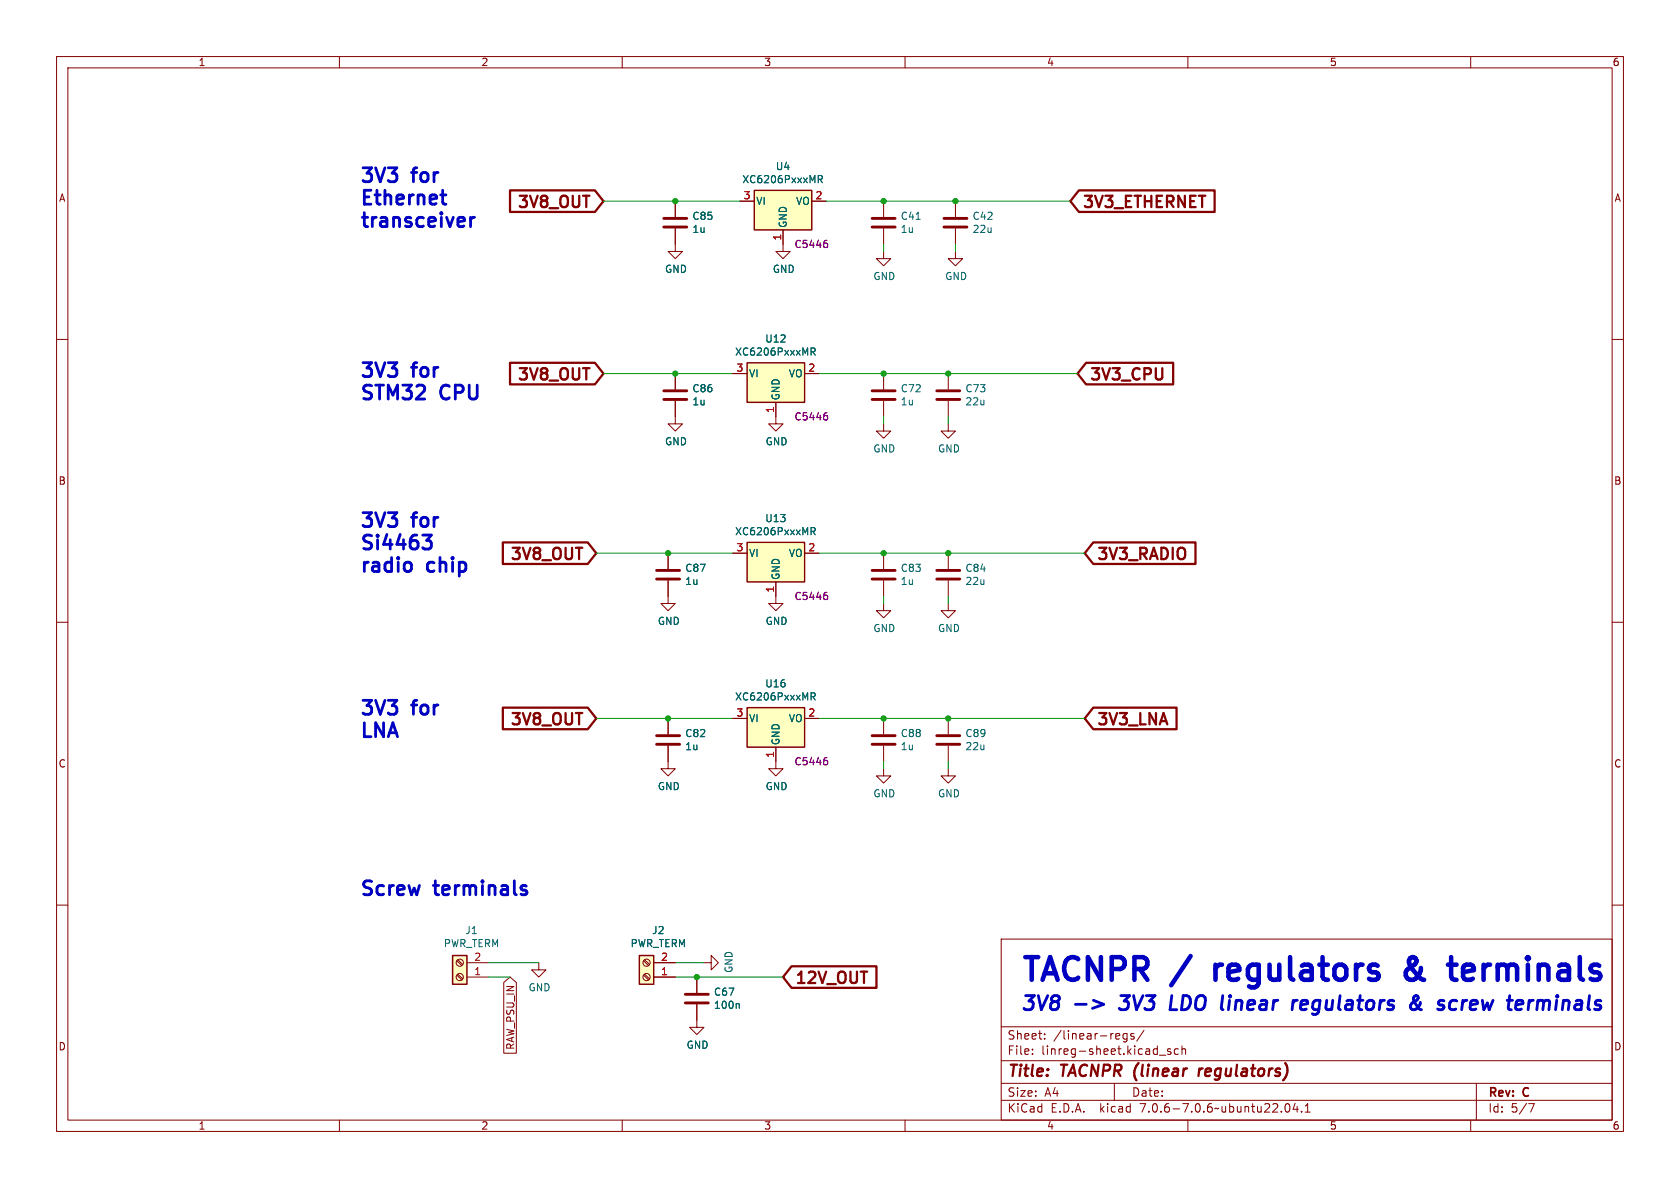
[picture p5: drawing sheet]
<svg xmlns="http://www.w3.org/2000/svg" width="297mm" height="210mm" viewBox="0 0 297 210" stroke-linecap="round" stroke-linejoin="round" font-family="sans-serif">
<g fill="none" stroke="#840000" stroke-width=".18">
<path d="M10 10h277v190h-277zM12 12h273v186h-273zM60 10v2M110 10v2M160 10v2M210 10v2M260 10v2M119.4 35.6v2.8M130.8 35.6h2.5M143.5 35.6h2.5M156.2 35.6v2.8M168.9 35.6v2.8"/>
<path d="M10 60h2M119.4 40.4v4.1h1.2l-1.2 1.2-1.3-1.2h1.3M138.4 40.6v3.9h1.3l-1.3 1.2-1.2-1.2h1.2M156.2 44.5v1.2h1.3l-1.3 1.3-1.3-1.3h1.3M156.2 40.4v2.8M168.9 44.5v1.2h1.3l-1.3 1.3-1.3-1.3h1.3M168.9 40.4v2.8M285 60h2M119.4 70.9v4h1.2l-1.2 1.3-1.3-1.3h1.3M119.4 66v2.8M129.5 66h2.6M137.2 71.1v3.8h1.2l-1.2 1.3-1.3-1.3h1.3"/>
<path d="M142.2 66h2.6M156.2 74.9v1.3h1.3l-1.3 1.3-1.3-1.3h1.3M156.2 66v2.8M156.2 70.9v2.8M167.6 74.9v1.3h1.3l-1.3 1.3-1.2-1.3h1.2M167.6 66v2.8M167.6 70.9v2.8M118.1 97.8v2.8M129.5 97.8h2.6M142.2 97.8h2.6M156.2 97.8v2.8M167.6 97.8v2.8"/>
<path d="M10 110h2M118.1 102.6v4.1h1.3l-1.3 1.3-1.3-1.3h1.3M137.2 102.9v3.8h1.2l-1.2 1.3-1.3-1.3h1.3M156.2 106.7v1.3h1.3l-1.3 1.2-1.3-1.2h1.3M156.2 102.6v2.8M167.6 106.7v1.3h1.3l-1.3 1.2-1.2-1.2h1.2M167.6 102.6v2.8M285 110h2M118.1 131.8v4.1h1.3l-1.3 1.3-1.3-1.3h1.3M118.1 127v2.8M129.5 127h2.6M137.2 132.1v3.8h1.2l-1.2 1.3-1.3-1.3h1.3"/>
<path d="M142.2 127h2.6M156.2 135.9v1.3h1.3l-1.3 1.2-1.3-1.2h1.3M156.2 127v2.8M156.2 131.8v2.8M167.6 135.9v1.3h1.3l-1.3 1.2-1.2-1.2h1.2M167.6 127v2.8M167.6 131.8v2.8M10 160h2M285 160h2M80.8 169.8l.8 .9M80.8 172.4l.8 .8M80.9 169.7l.9 .8"/>
<path d="M80.9 172.2l.9 .9M82.5 172.7h3.9M82.5 170.2h3.9M89.1 173.7l1.1-1 1.1 1v12.5h-2.2zM95.2 170.2v1.3h1.3l-1.3 1.2-1.2-1.2h1.2M113.8 169.8l.9 .9M113.8 172.4l.9 .8M114 169.7l.8 .8M114 172.2l.8 .9M115.6 172.7h3.8M115.6 170.2h3.8M123.2 177.5v4.1h1.3l-1.3 1.3-1.3-1.3h1.3"/>
<path d="M123.2 172.7v2.8M124.5 170.2h1.2v-1.3l1.3 1.3-1.3 1.3v-1.3M177 166h108v32h-108zM60 198v2M110 198v2M160 198v2M177 194.5h108M177 191.5h108M177 187.5h108M177 181.5h108M182.5 186.3v.1M182.5 185.5v.1"/>
<path d="M184.7 183.6v.1M184.7 182.8v.1M197 191.5v3M199.2 182.7v1.2l-.2 .3-.4-.1M199.2 182.8l-.4-.1-.3 .3v.4l.2 .2h.5M200.5 182.8l-.4-.1-.2 .2 .1 .2 .5 .2v.3h-.6M202.2 182.1l-1.2 2M205 186.5h1.1M207 185.5l-.4-.1-.2 .2 .1 .2 .5 .2v.3h-.6M208.3 185.5l-.4-.1-.3 .3v.4l.1 .2h.6M209 185.5l.2-.1 .3 .1 .1 .9M209 184.9v1.5"/>
<path d="M210 198v2M227.3 195.2l.2-.1a.81 .81 0 0 1 .6 .6 .81 .81 0 0 1-.3 .8l-.1 .1a.81 .81 0 0 1-.4-1.4zM229 195l-.4 1.1h.9M229.3 195.6v1M230.1 196.5v.1M230.7 196.6h.9M230.7 195.5l.5-.4v1.5M260 198v2M261 191.5v6.5M270.2 195.1h1l-.6 1.5"/>
<circle cx="81.3" cy="172.7" r=".63"/>
<circle cx="81.3" cy="170.2" r=".63"/>
<circle cx="114.3" cy="170.2" r=".63"/>
<circle cx="114.3" cy="172.7" r=".63"/>
</g>
<path d="M90.2 33.7h15l1.5 1.9-1.5 1.9h-15zM190.7 33.7h24v3.8h-24l-1.5-1.9zM90.2 64.1h15l1.5 1.9-1.5 1.9h-15zM192 64.1h15.4v3.8h-15.4l-1.5-1.9zM88.9 95.9h15l1.5 1.9-1.5 1.9h-15zM193.3 95.9h18v3.8h-18l-1.5-1.9zM88.9 125.1h15l1.5 1.9-1.5 1.9h-15zM193.3 125.1h14.7v3.8h-14.7l-1.5-1.9zM139.9 170.8h15v3.8h-15l-1.5-1.9zM212 188.9l-.1 1.3M212.6 188.9l-.4 .1-.2 .3" fill="none" stroke="#840000" stroke-width=".4"/>
<g fill="none" stroke="#840000" stroke-width=".51">
<path d="M117.3 38.6h4.1M154.2 38.6h4M166.9 38.6h4M117.3 40.1h4.1M154.2 40.1h4M166.9 40.1h4M117.3 70.6h4.1M117.3 69.1h4.1M154.2 70.6h4M154.2 69.1h4M165.6 70.6h4.1M165.6 69.1h4.1"/>
<path d="M116.1 102.4h4M116.1 100.8h4M154.2 102.4h4M154.2 100.8h4M165.6 102.4h4.1M165.6 100.8h4.1M116.1 131.6h4M116.1 130h4M154.2 131.6h4M154.2 130h4M165.6 131.6h4.1M165.6 130h4.1"/>
<path d="M121.2 177.3h4M121.2 175.8h4"/>
</g>
<g fill="#ffffc2" stroke="#ffffc2" stroke-width=".18">
<path d="M113 168.9h2.6v5.1h-2.6z"/>
<path d="M133.3 33.7h10.2v6.9h-10.2z"/>
<path d="M80 168.9h2.5v5.1h-2.5z"/>
<path d="M132.1 125.1h10.1v7h-10.1z"/>
<path d="M132.1 95.9h10.1v7h-10.1z"/>
<path d="M132.1 64.1h10.1v7h-10.1z"/>
</g>
<path d="M133.3 33.7h10.2v6.9h-10.2zM132.1 64.1h10.1v7h-10.1zM132.1 95.9h10.1v7h-10.1zM132.1 125.1h10.1v7h-10.1zM80 168.9h2.5v5.1h-2.5zM113 168.9h2.6v5.1h-2.6z" fill="none" stroke="#840000" stroke-width=".25"/>
<path d="M144.7 31.7l.6-.1 .1-.1-.1-.3-.6-.2v1.3M145 31.7l.4 .6M162 38.8h.7M143.4 62.2l.6-.1 .1-.2v-.3l-.7-.1v1.3M143.7 62.2l.4 .6M143.4 93.9h.6l.1-.2v-.3l-.7-.1v1.2M143.7 93.9l.4 .6M143.4 123.1h.6l.1-.2v-.3l-.7-.1v1.2M143.7 123.1l.4 .6M130.5 177.4l.2 .2v.7" fill="none" stroke="#006464" stroke-width=".18"/>
<path d="M146 42.5h.2M146.1 43l.2 .2v.3l-.2 .3M146 73h.2M146.1 73.5l.2 .2v.3l-.2 .2M146 104.7h.2M146.1 105.2l.2 .2v.3l-.2 .3M146 133.9h.2M146.1 134.4l.2 .3v.3l-.2 .2" fill="none" stroke="#840084" stroke-width=".18"/>
<path d="M214.9 170.5v2.7M215.1 170.9l-.2 .4M250.2 169.4l-.3-.2-.6 .2a1.5 1.5 0 0 0 .4 1.9l.9 1.1M250.2 170.3l-1.3 1a1.09 1.09 0 0 0-.2 1.5 1.09 1.09 0 0 0 1.5 .2M260 170.5h-.8l-.4 .2-.2 .4v1.5l.2 .4 .4 .2h.8M260.6 171.5l-2 .4" fill="none" stroke="#0000c2" stroke-width=".8"/>
<g fill="none" stroke="#0000c2" stroke-width=".5">
<path d="M190.1 177.5h1.9M193.3 176.8l1.8 .7-2 .8M197.9 178.3l.3 .2M198.2 176h1.5M207.2 176l-.4 2.5h1.2M230.4 176.8l-.4 .4-.1 .9 .1 .3 .2 .1 .7-.1M230.9 176.8l.2 .1 .1 .5-1.3 .3M250.6 178l.4 .4 .3 .1M251.1 177.2l-.2 .6-.4 .5M258.6 176.8l-.2 1.7M259.3 176.8a.74 .74 0 0 0-.7 .5M271.9 176.8l-.2 1.7"/>
<path d="M272.8 176.9a.71 .71 0 0 0-.9 .2M272.9 177.2l-.1 1.3"/>
</g>
<path d="M77.9 34.5h.9M78.4 36l.4 .1M83.2 38.4v1.7M83.9 38.4a.63 .63 0 0 0-.7 .5M76.3 94.6l-.9 .9a.67 .67 0 0 1 .9 .5v.6l-.3 .3-.9 .2" fill="none" stroke="#0000c2" stroke-width=".49"/>
<g fill="none" stroke="#009600" stroke-width=".18">
<path d="M106.7 35.6h24.1M146 35.6h43.2M156.2 43.2v1.3M168.9 43.2v1.3M106.7 66h22.8M144.8 66h45.7M156.2 73.7v1.2M167.6 73.7v1.2M105.4 97.8h24.1M144.8 97.8h47M156.2 105.4v1.3M167.6 105.4v1.3"/>
<path d="M105.4 127h24.1M144.8 127h47M156.2 134.6v1.3M167.6 134.6v1.3M86.4 172.7h3.8M86.4 170.2h8.8M119.4 172.7h19M119.4 170.2h5.1"/>
</g>
<g fill="#009600" stroke="#009600" stroke-width=".18">
<circle cx="167.6" cy="127" r=".46"/>
<circle cx="118.1" cy="127" r=".46"/>
<circle cx="123.2" cy="172.7" r=".46"/>
<circle cx="167.6" cy="66" r=".46"/>
<circle cx="156.2" cy="66" r=".46"/>
<circle cx="167.6" cy="97.8" r=".46"/>
<circle cx="156.2" cy="97.8" r=".46"/>
<circle cx="156.2" cy="35.6" r=".46"/>
<circle cx="168.9" cy="35.6" r=".46"/>
<circle cx="119.4" cy="35.6" r=".46"/>
<circle cx="119.4" cy="66" r=".46"/>
<circle cx="118.1" cy="97.8" r=".46"/>
<circle cx="156.2" cy="127" r=".46"/>
</g>
<g font-size="5.6" fill="#0000c2">
<text x="180.3" y="173.7">TACNPR</text>
<text x="207.7" y="173.7">/</text>
<text x="216.6" y="173.7">regulators</text>
<text x="251.9" y="173.7">&amp;</text>
<text x="261.5" y="173.7">terminals</text>
</g>
<g font-size="3.5" fill="#0000c2">
<text x="180.3" y="178.8">3V8</text>
<text x="199.2" y="178.8">3V3</text>
<text x="208.9" y="178.8">LDO</text>
<text x="218.9" y="178.8">linear</text>
<text x="232.5" y="178.8">regulators</text>
<text x="254.4" y="178.8">&amp;</text>
<text x="260.3" y="178.8">screw</text>
<text x="273.6" y="178.8">terminals</text>
</g>
<g font-size="3.4" fill="#0000c2">
<text x="63.5" y="32.5">3V3</text>
<text x="73.2" y="32.5">for</text>
<text x="63.5" y="36.4">Ethernet</text>
<text x="63.5" y="40.4">transceiver</text>
<text x="63.5" y="66.9">3V3</text>
<text x="63.5" y="70.9">STM32</text>
<text x="73.2" y="66.9">for</text>
<text x="78.1" y="70.9">CPU</text>
<text x="63.5" y="93.4">3V3</text>
<text x="73.2" y="93.4">for</text>
<text x="63.5" y="97.4">Si4463</text>
<text x="63.5" y="101.4">radio</text>
<text x="75.7" y="101.4">chip</text>
<text x="63.5" y="126.6">3V3</text>
<text x="63.5" y="130.6">LNA</text>
<text x="73.2" y="126.6">for</text>
<text x="63.5" y="158.5">Screw</text>
<text x="77" y="158.5">terminals</text>
</g>
<g font-size="2.8" fill="#840000">
<text x="91.1" y="37.3">3V8_OUT</text>
<text x="191.2" y="37.3">3V3_ETHERNET</text>
<text x="91.1" y="67.8">3V8_OUT</text>
<text x="192.5" y="67.8">3V3_CPU</text>
<text x="89.8" y="99.5">3V8_OUT</text>
<text x="193.8" y="99.5">3V3_RADIO</text>
<text x="89.8" y="128.7">3V8_OUT</text>
<text x="193.8" y="128.7">3V3_LNA</text>
<text x="140.4" y="174.5">12V_OUT</text>
<text x="178" y="190.9">Title:</text>
<text x="187.7" y="190.9">TACNPR (linear</text>
<text x="213.5" y="190.9">regulators)</text>
</g>
<g font-size="2.1" fill="#840000">
<text x="178" y="184">Sheet:</text>
<text x="186.2" y="184">/linear-regs/</text>
<text x="178" y="186.7">File:</text>
<text x="184.1" y="186.7">linreg-sheet.kicad_sch</text>
<text x="178" y="196.9">KiCad</text>
<text x="178" y="194.1">Size:</text>
<text x="184.7" y="194.1">A4</text>
<text x="185.7" y="196.9">E.D.A.</text>
<text x="194.6" y="196.9">kicad</text>
<text x="200" y="194.1">Date:</text>
<text x="201.8" y="196.9">7.0.6-7.0.6~ubuntu22.04.1</text>
<text x="263" y="194.3">Rev:</text>
<text x="263" y="196.9">Id:</text>
<text x="267.1" y="196.9">5/7</text>
<text x="269.4" y="194.3">C</text>
</g>
<g font-size="1.8" fill="#840000">
<text x="35" y="11.9">1</text>
<text x="85" y="11.9">2</text>
<text x="135" y="11.9">3</text>
<text x="185" y="11.9">4</text>
<text x="235" y="11.9">5</text>
<text x="285" y="11.9">6</text>
<text x="10.3" y="35.9">A</text>
<text x="285.3" y="35.9">A</text>
<text x="10.3" y="85.9">B</text>
<text x="285.3" y="85.9">B</text>
<text x="10.3" y="135.9">C</text>
<text x="285.3" y="135.9">C</text>
<text x="10.3" y="185.9">D</text>
<text x="91.1" y="185.7" transform="rotate(-90 91.1 185.7)">RAW_PSU_IN</text>
<text x="285.3" y="185.9">D</text>
<text x="35" y="199.9">1</text>
<text x="85" y="199.9">2</text>
<text x="135" y="199.9">3</text>
<text x="185" y="199.9">4</text>
<text x="235" y="199.9">5</text>
<text x="285" y="199.9">6</text>
</g>
<g font-size="1.8" fill="#006464">
<text x="131.1" y="32.6">XC6206PxxxMR</text>
<text x="137.1" y="30.3">U4</text>
<text x="122.3" y="41.4">1u</text>
<text x="122.3" y="39.1">C85</text>
<text x="133.6" y="36.4">VI</text>
<text x="139.3" y="40.4" transform="rotate(-90 139.3 40.4)">GND</text>
<text x="140.6" y="36.4">VO</text>
<text x="159.1" y="41.4">1u</text>
<text x="159.1" y="39.1">C41</text>
<text x="171.8" y="39.1">C42</text>
<text x="171.8" y="41.4">22u</text>
<text x="117.5" y="48.4">GND</text>
<text x="136.5" y="48.4">GND</text>
<text x="154.3" y="49.7">GND</text>
<text x="167" y="49.7">GND</text>
<text x="129.9" y="63.1">XC6206PxxxMR</text>
<text x="135.2" y="60.8">U12</text>
<text x="122.3" y="71.9">1u</text>
<text x="122.3" y="69.5">C86</text>
<text x="132.3" y="66.9">VI</text>
<text x="138" y="70.9" transform="rotate(-90 138 70.9)">GND</text>
<text x="139.4" y="66.9">VO</text>
<text x="159.1" y="71.9">1u</text>
<text x="159.1" y="69.5">C72</text>
<text x="170.6" y="69.5">C73</text>
<text x="170.6" y="71.9">22u</text>
<text x="117.5" y="78.9">GND</text>
<text x="135.3" y="78.9">GND</text>
<text x="154.3" y="80.2">GND</text>
<text x="165.7" y="80.2">GND</text>
<text x="129.9" y="94.8">XC6206PxxxMR</text>
<text x="135.2" y="92.5">U13</text>
<text x="121" y="101.3">C87</text>
<text x="132.3" y="98.7">VI</text>
<text x="139.4" y="98.7">VO</text>
<text x="159.1" y="101.3">C83</text>
<text x="170.6" y="101.3">C84</text>
<text x="121" y="103.6">1u</text>
<text x="138" y="102.6" transform="rotate(-90 138 102.6)">GND</text>
<text x="159.1" y="103.6">1u</text>
<text x="170.6" y="103.6">22u</text>
<text x="116.2" y="110.7">GND</text>
<text x="135.3" y="110.7">GND</text>
<text x="154.3" y="111.9">GND</text>
<text x="165.7" y="111.9">GND</text>
<text x="129.9" y="124">XC6206PxxxMR</text>
<text x="135.2" y="121.7">U16</text>
<text x="121" y="130.5">C82</text>
<text x="132.3" y="127.9">VI</text>
<text x="138" y="131.8" transform="rotate(-90 138 131.8)">GND</text>
<text x="139.4" y="127.9">VO</text>
<text x="159.1" y="130.5">C88</text>
<text x="170.6" y="130.5">C89</text>
<text x="121" y="132.8">1u</text>
<text x="159.1" y="132.8">1u</text>
<text x="170.6" y="132.8">22u</text>
<text x="116.2" y="139.9">GND</text>
<text x="135.3" y="139.9">GND</text>
<text x="154.3" y="141.1">GND</text>
<text x="165.7" y="141.1">GND</text>
<text x="78.4" y="167.6">PWR_TERM</text>
<text x="82.2" y="165.3">J1</text>
<text x="111.4" y="167.6">PWR_TERM</text>
<text x="115.2" y="165.3">J2</text>
<text x="129.7" y="172.1" transform="rotate(-90 129.7 172.1)">GND</text>
<text x="93.3" y="175.4">GND</text>
<text x="126.1" y="178.5">100n</text>
<text x="126.1" y="176.2">C67</text>
<text x="121.3" y="185.6">GND</text>
</g>
<g font-size="1.8" fill="#a90000">
<text x="131.4" y="35.3">3</text>
<text x="144.1" y="35.3">2</text>
<text x="138.2" y="42.6" transform="rotate(-90 138.2 42.6)">1</text>
<text x="130.1" y="65.8">3</text>
<text x="142.8" y="65.8">2</text>
<text x="136.9" y="73.1" transform="rotate(-90 136.9 73.1)">1</text>
<text x="130.1" y="97.5">3</text>
<text x="142.8" y="97.5">2</text>
<text x="136.9" y="104.8" transform="rotate(-90 136.9 104.8)">1</text>
<text x="130.1" y="126.7">3</text>
<text x="142.8" y="126.7">2</text>
<text x="136.9" y="134.1" transform="rotate(-90 136.9 134.1)">1</text>
<text x="83.7" y="172.5">1</text>
<text x="83.7" y="169.9">2</text>
<text x="116.8" y="172.5">1</text>
<text x="116.8" y="169.9">2</text>
</g>
<g font-size="1.8" fill="#840084">
<text x="140.4" y="44">C5446</text>
<text x="140.4" y="74.5">C5446</text>
<text x="140.4" y="106.3">C5446</text>
<text x="140.4" y="135.5">C5446</text>
</g>
</svg>
